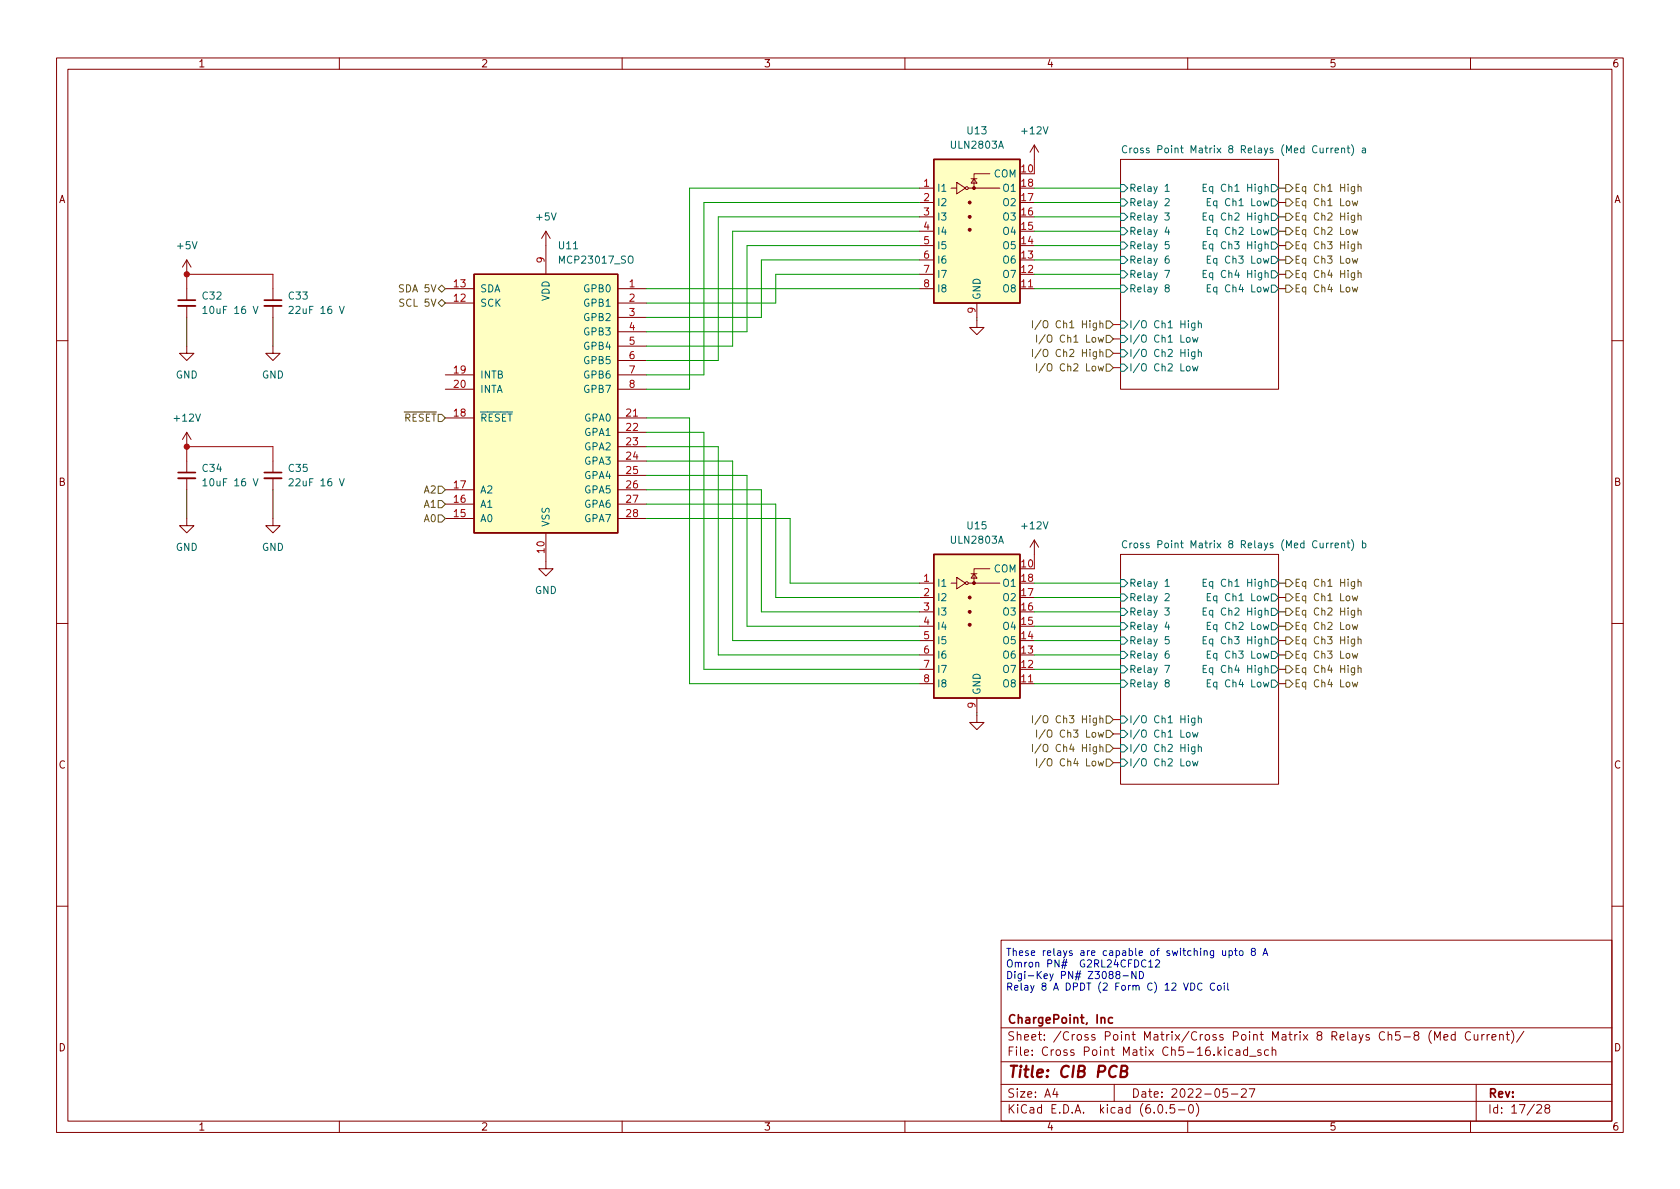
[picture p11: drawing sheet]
<svg xmlns="http://www.w3.org/2000/svg" width="297mm" height="210mm" viewBox="0 0 297 210" stroke-linecap="round" stroke-linejoin="round" font-family="sans-serif">
<g fill="none" stroke="#840000" stroke-width=".18">
<path d="M10 10.2h277v190.1h-277zM12 12.2h273v186.1h-273zM60 10.2v2M110 10.2v2M160 10.2v2M210 10.2v2M260 10.2v2M162.6 33.3h2.5M162.6 35.8h2.5M162.6 38.3h2.5M168.1 33.3h1.1M169.2 32.3l1.5 1-1.5 1z"/>
<path d="M171.2 33.3h5.6M171.7 31.6h1M172.2 31.6l.5 .8h-1zM175 30.7h-2.8v2.6M182.9 25.6v2.6M182.9 25.6l-.8 1.3M182.9 25.6l.7 1.3M198.1 28.2h28v40.6h-28zM33 46v2.5M33 51v2.1M33 54.1v2M33 46l-.7 1.2"/>
<path d="M33 46l.8 1.2M48.3 51v2.1M48.3 54.1v2M78.7 51h5.1M78.7 53.6h5.1M96.5 40.9l-.7 1.3M96.5 40.9v7.6M96.5 40.9l.8 1.3M109.2 51h5.1M109.2 53.6h5.1M109.2 56.1h5.1M109.2 58.7h5.1"/>
<path d="M162.6 51h2.5M162.6 40.9h2.5M162.6 43.4h2.5M162.6 46h2.5M162.6 48.5h2.5M172.7 56.6v1.3h1.3l-1.3 1.3-1.3-1.3h1.3M172.7 53.6v2.5M180.3 51h2.6M10 60.2h2M33 61.2v1.3h1.3l-1.3 1.2-1.3-1.2h1.3M33 76.4v2.6M33 76.4l-.7 1.3"/>
<path d="M33 76.4l.8 1.3M48.3 61.2v1.3h1.2l-1.2 1.2-1.3-1.2h1.3M78.7 73.9h5.1M78.7 66.3h5.1M78.7 68.8h5.1M109.2 73.9h5.1M109.2 66.3h5.1M109.2 68.8h5.1M109.2 76.4h5.1M109.2 79h5.1M109.2 61.2h5.1M109.2 63.7h5.1"/>
<path d="M285 60.2h2M33 91.7v1.3h1.3l-1.3 1.2-1.3-1.2h1.3M33 81.5v2.1M33 84.6v2M48.3 91.7v1.3h1.2l-1.2 1.2-1.3-1.2h1.3M48.3 81.5v2.1M48.3 84.6v2M78.7 91.7h5.1M78.7 89.1h5.1M78.7 86.6h5.1M96.5 94.2v6.4h1.3l-1.3 1.2-1.3-1.2h1.3M109.2 91.7h5.1"/>
<path d="M109.2 89.1h5.1M109.2 86.6h5.1M109.2 81.5h5.1M109.2 84.1h5.1M182.9 95.5l-.8 1.3M182.9 95.5v2.5M182.9 95.5l.7 1.3M198.1 98h28v40.7h-28zM10 110.2h2M162.6 103.1h2.5M162.6 105.7h2.5M162.6 108.2h2.5"/>
<path d="M162.6 110.7h2.5M162.6 113.3h2.5M162.6 115.8h2.5M162.6 118.4h2.5M168.1 103.1h1.1M169.2 102.1l1.5 1-1.5 1zM171.2 103.1h5.6M171.7 101.5h1M172.2 101.5l.5 .7h-1zM175 100.6h-2.8v2.5M285 110.2h2M162.6 120.9h2.5"/>
<path d="M172.7 126.5v1.3h1.3l-1.3 1.2-1.3-1.2h1.3M172.7 123.4v2.6M180.3 120.9h2.6M10 160.2h2M177 166.3h108v32h-108zM285 160.2h2M60 198.3v2M110 198.3v2M160 198.3v2M177 194.8h108M177 191.8h108M177 187.8h108"/>
<path d="M177 181.8h108M186.5 192.5l-.4 1h1M186.9 193v1M197 191.8v3M204.9 195.4l.2-.1a.81 .81 0 0 1 .6 .7 .81 .81 0 0 1-.3 .8h-.2a.81 .81 0 0 1-.6-.6 .81 .81 0 0 1 .3-.8zM206.2 196.7v.1M207.6 195.3h-.7v.7l.2-.1 .5 .1 .1 .2-.1 .5-.2 .1-.5-.1M208.4 196.3h1.1M210 198.3v2M210.4 195.4l.1-.1a.81 .81 0 0 1 .6 .7 .81 .81 0 0 1-.3 .8h-.2a.81 .81 0 0 1-.5-.6 .81 .81 0 0 1 .3-.8zM211.5 195.1a1.72 1.72 0 0 1 0 2.3M217 192.5h-.7l-.1 .7 .2-.1 .5 .1 .2 .2-.1 .5-.2 .1-.6-.1"/>
<path d="M217.7 193.5h1.2M217.9 185.7l-.4-.1-.3 .3v.4l.2 .3h.5M218.6 185.7h.5l.1 .9M219.2 186l-.5 .1a.29 .29 0 0 0-.2 .2 .29 .29 0 0 0 .2 .3h.5M219.5 192.7l.6-.2 .2 .2 .1 .3-1 1h1M220.6 185.7l-.5-.1-.2 .3v.4l.1 .3h.6M220.6 185.1v1.5M220.9 192.5h1l-.7 1.5M220.9 186.8h1.2M222.9 185.7l-.3-.1-.2 .2v.3l.5 .1v.4h-.5M224.3 185.7l-.4-.1-.3 .3v.4l.1 .3h.6M224.9 185.8l.2-.2 .4 .1 .1 .9"/>
<path d="M224.9 185.1v1.5M250.3 183.1l-.3-.3 .1-.2 .2-.2 .4 .1 .2 .2-.1 .2-.7 .2-.1 .3v.2l.3 .3h.4l.2-.3v-.2l-.3-.3M253.1 182.2a1.72 1.72 0 0 0 0 2.3M253.6 183.9v-1.5l.5 1.1 .6-1.1v1.5M255.3 183.4l.7-.1-.1-.3-.4-.1-.2 .2 .1 .8h.5M257.3 183l-.4-.1-.3 .3v.4l.1 .3h.6M257.3 182.4v1.5M260 198.3v2M260 182.6a.6 .6 0 0 0-.7 0 .6 .6 0 0 0-.2 .7 .56 .56 0 0 0 .3 .6 .56 .56 0 0 0 .6-.1M260.6 182.9l.1 1h.4l.2-.1M261 191.8v6.5M261.3 182.9v1"/>
<path d="M262 182.9v1M262.4 182.9l-.2 .1-.2 .2M262.9 182.9v1M263.4 182.9l-.3 .1-.2 .2M263.8 183.4l.7-.1-.1-.3-.4-.1-.2 .2 .1 .8h.5M265.2 183.1l.2-.2 .3 .1 .1 .9M265.2 182.9v1M266.3 182.9h.6M266.5 182.4v1.3l.4 .2M267.2 182.2a1.72 1.72 0 0 1 0 2.3M269.4 182.4l-1.2 1.9M271.7 195.5l.6-.2 .2 .2 .1 .3-.9 1h.9"/>
<path d="M273.4 196l-.3-.3 .1-.2 .2-.2 .5 .1 .1 .2-.1 .2-.6 .2-.2 .3 .1 .4 .2 .1h.5l.1-.3-.1-.4-.2-.1"/>
<circle cx="170.9" cy="33.3" r=".25"/>
<circle cx="170.9" cy="103.1" r=".25"/>
</g>
<path d="M198.2 189.4l.9-.1a.46 .46 0 0 0 .2-.4 .46 .46 0 0 0-.3-.4h-.7l-.2 2h.7a.53 .53 0 0 0 .5-.5 .53 .53 0 0 0-.4-.6" fill="none" stroke="#840000" stroke-width=".4"/>
<path d="M31.5 53.1h3M46.7 53.1h3.1M31.5 83.6h3M46.7 83.6h3.1M194.7 180.1l.2-.2 .4 .1v.9M196.7 180l-.4-.1-.3 .3v.4l.1 .3h.6" fill="none" stroke="#840000" stroke-width=".3"/>
<g fill="#fff" stroke="#fff" stroke-width=".18">
<path d="M198.1 98h28v40.7h-28z"/>
<path d="M198.1 28.2h28v40.6h-28z"/>
</g>
<g fill="none" stroke="#006464" stroke-width=".18">
<path d="M198.1 32.6h.7l.6 .7-.6 .6h-.7zM198.1 35.2h.7l.6 .6-.6 .6h-.7zM198.1 37.7h.7l.6 .6-.6 .7h-.7zM199.2 25.9a.6 .6 0 0 0-.8 .4 .6 .6 0 0 0 .6 .7l.2-.1M199.8 26.2v.8M200.1 26.2l-.3 .2M200.6 26.3l.1-.1 .4 .1 .1 .5-.2 .2h-.3l-.1-.1zM205.9 37.7h.8l-.4 .4 .4 .2v.5l-.2 .1-.6-.1M206 32.9l.4-.3v1.2M206 35.2l.5-.1 .2 .4-.8 .9h.8M206 33.8h.7M212.7 33.2h.5"/>
<path d="M212.7 38.3h.5M213.3 32.6h-.6v1.2h.6M213.3 37.7h-.6v1.2h.6M213.5 35.7h.4M214.1 35.1h-.6v1.3h.6M224.8 32.6h.6l.7 .7-.7 .6h-.6zM224.8 35.2h.6l.7 .6-.7 .6h-.6zM224.8 37.7h.6l.7 .6-.7 .7h-.6zM237.2 26.3l.2-.1h.3l.1 .8M237.2 26.2v.8M238.2 26.2h.5M238.4 25.8v1l.3 .2"/>
<path d="M239 25.6a1.46 1.46 0 0 1 0 1.9M240.9 26.2h.5v.8M241.4 26.5h-.4l-.2 .2 .2 .3h.4M35.9 54.5l.3-.3v1.2M35.9 55.4h.7M44.8 54.2l.4 1.2 .4-1.2M51.1 54.3l.5-.1 .2 .3-.7 .9h.7M60 54.2l.4 1.2 .5-1.2M198.1 42.8h.7l.6 .6-.6 .7h-.7zM198.1 56.8h.7l.6 .6-.6 .6h-.7zM198.1 59.3h.7l.6 .6-.6 .7h-.7zM198.1 45.3h.7l.6 .7-.6 .6h-.7z"/>
<path d="M198.1 40.3h.7l.6 .6-.6 .6h-.7zM198.1 50.4h.7l.6 .6-.6 .7h-.7zM198.1 47.9h.7l.6 .6-.6 .6h-.7zM205.9 47.8h.9l-.6 1.3M206.2 50.9l-.2-.2 .1-.2 .1-.1h.4l.1 .2v.2l-.6 .2-.1 .1v.3l.2 .2h.4l.1-.2v-.3l-.2-.2M206.3 40.1l-.3 .9h.8M206.6 45.3h-.4a.86 .86 0 0 0 0 1.2l.5-.1v-.4l-.2-.2h-.3l-.2 .2M206.6 40.6v.9M206.7 42.7h-.6l-.1 .6 .2-.1 .4 .1 .1 .2v.4l-.2 .1-.5-.1M209.9 59.7h.3l.2 .2v.4l-.2 .2h-.3l-.1-.2zM210.8 59.7l.3 .8 .2-.6 .3 .6 .2-.8M211.3 57.1v1.1l-.3 .2-.3-.1"/>
<path d="M211.3 57.2l-.4-.1-.2 .3 .1 .5h.5M211.9 57.2l.2-.1 .3 .1v.8M211.9 56.7v1.3M212.7 48.4h.5M212.7 43.3h.5M213.3 47.8h-.6v1.3h.6M213.3 42.7h-.6v1.3h.6M213.5 40.8h.4M213.5 51h.4M213.5 45.9h.4M214.1 40.2h-.6v1.3h.6M214.1 50.4h-.6v1.2h.6"/>
<path d="M214.1 45.3h-.6v1.2h.6M224.8 40.3h.6l.7 .6-.7 .6h-.6zM224.8 50.4h.6l.7 .6-.7 .7h-.6zM224.8 47.9h.6l.7 .6-.7 .6h-.6zM224.8 42.8h.6l.7 .6-.7 .7h-.6zM224.8 45.3h.6l.7 .7-.7 .6h-.6zM198.1 61.8h.7l.6 .7-.6 .6h-.7zM198.1 64.4h.7l.6 .6-.6 .7h-.7zM209.9 64.8l.3-.1 .2 .3v.4l-.2 .2-.3-.1-.1-.1zM210.8 64.7l.3 .9 .2-.6 .3 .6 .2-.9M211.3 62.2v1l-.3 .3-.3-.1M211.3 62.3l-.4-.1-.2 .2 .1 .6h.5"/>
<path d="M211.9 62.3l.2-.1 .3 .1v.8M211.9 61.8v1.3M35.9 85l.3-.4v1.3M35.9 85.9h.7M44.8 84.6l.4 1.3 .4-1.3M51.1 84.8l.5-.2 .2 .4-.7 .9h.7M60 84.6l.4 1.3 .5-1.3M199.2 95.7a.6 .6 0 0 0-.8 .5 .6 .6 0 0 0 .6 .7l.2-.1M199.8 96v.9M200.1 96l-.3 .3M200.6 96.2l.1-.2 .4 .2 .1 .4-.2 .2-.3 .1-.1-.1zM237.2 96.2l.2-.2 .3 .1 .1 .8"/>
<path d="M237.2 96v.9M238.2 96h.5M238.4 95.6v1.1l.3 .2M239 95.4a1.46 1.46 0 0 1 0 2M240.9 96.1l.4-.1 .2 .3-.1 .5h-.5M240.9 95.6v1.3M198.1 112.6h.7l.6 .7-.6 .6h-.7zM198.1 102.5h.7l.6 .6-.6 .7h-.7zM198.1 105h.7l.6 .7-.6 .6h-.7zM198.1 115.2h.7l.6 .6-.6 .7h-.7zM198.1 107.6h.7l.6 .6-.6 .6h-.7zM198.1 110.1h.7l.6 .6-.6 .7h-.7z"/>
<path d="M198.1 117.7h.7l.6 .7-.6 .6h-.7zM205.9 107.5h.8l-.4 .5 .4 .1v.6l-.2 .1-.6-.1M205.9 117.7h.9l-.6 1.2M206 102.8l.4-.4v1.3M206 105.1l.5-.1 .2 .3-.8 .9h.8M206 103.7h.7M206.3 110l-.3 .9h.8M206.6 115.1l-.4 .1a.86 .86 0 0 0 0 1.2l.5-.1v-.5l-.2-.2h-.3l-.2 .2M206.6 110.5v.8M206.7 112.6h-.6l-.1 .6 .2-.1h.4l.1 .2v.4l-.2 .2-.5-.2M212.7 103h.5M212.7 108.1h.5"/>
<path d="M212.7 118.3h.5M212.7 113.2h.5M213.3 102.4h-.6v1.3h.6M213.3 107.5h-.6v1.3h.6M213.3 117.7h-.6v1.2h.6M213.3 112.6h-.6v1.3h.6M213.5 105.6h.4M213.5 110.6h.4M213.5 115.7h.4M214.1 105h-.6v1.2h.6M214.1 110h-.6v1.3h.6M214.1 115.1h-.6v1.3h.6"/>
<path d="M224.8 102.5h.6l.7 .6-.7 .7h-.6zM224.8 105h.6l.7 .7-.7 .6h-.6zM224.8 110.1h.6l.7 .6-.7 .7h-.6zM224.8 107.6h.6l.7 .6-.7 .6h-.6zM224.8 117.7h.6l.7 .7-.7 .6h-.6zM224.8 112.6h.6l.7 .7-.7 .6h-.6zM224.8 115.2h.6l.7 .6-.7 .7h-.6zM198.1 131.7h.7l.6 .6-.6 .7h-.7zM198.1 134.2h.7l.6 .7-.6 .6h-.7zM198.1 126.6h.7l.6 .6-.6 .7h-.7zM198.1 129.2h.7l.6 .6-.6 .6h-.7zM198.1 120.3h.7l.6 .6-.6 .6h-.7z"/>
<path d="M206.2 120.7l-.2-.2 .1-.2 .1-.1 .4 .1 .1 .1v.2l-.6 .2-.1 .2v.2l.2 .3 .4-.1 .1-.2v-.2l-.2-.3M209.9 134.7l.3-.1 .2 .2v.4l-.2 .2h-.3l-.1-.2zM209.9 129.6l.3-.1 .2 .3v.3l-.2 .3-.3-.1-.1-.2zM210.8 134.6l.3 .8 .2-.6 .3 .6 .2-.8M210.8 129.5l.3 .9 .2-.6 .3 .6 .2-.9M211.3 132.1v1l-.3 .2h-.3M211.3 132.1h-.4l-.2 .2 .1 .5h.5M211.3 127v1l-.3 .2h-.3M211.3 127h-.4l-.2 .2 .1 .6h.5M211.9 132.2l.2-.1h.3v.8M211.9 127.1l.2-.1h.3v.8M211.9 126.6v1.2"/>
<path d="M211.9 131.6v1.3M213.5 120.8h.4M214.1 120.2h-.6v1.3h.6M224.8 120.3h.6l.7 .6-.7 .6h-.6z"/>
</g>
<g fill="#ffffc2" stroke="#ffffc2" stroke-width=".18">
<path d="M165.1 98h15.2v25.4h-15.2z"/>
<path d="M83.8 48.5h25.4v45.7h-25.4z"/>
<path d="M165.1 28.2h15.2v25.4h-15.2z"/>
</g>
<path d="M165.1 28.2h15.2v25.4h-15.2zM83.8 48.5h25.4v45.7h-25.4zM165.1 98h15.2v25.4h-15.2z" fill="none" stroke="#840000" stroke-width=".25"/>
<g fill="#840000" stroke="#840000" stroke-width=".18">
<circle cx="171.4" cy="110.5" r=".25"/>
<circle cx="171.4" cy="108.2" r=".25"/>
<circle cx="171.4" cy="105.7" r=".25"/>
<circle cx="172.2" cy="103.1" r=".25"/>
<circle cx="171.4" cy="40.6" r=".25"/>
<circle cx="171.4" cy="38.3" r=".25"/>
<circle cx="171.4" cy="35.8" r=".25"/>
<circle cx="172.2" cy="33.3" r=".25"/>
</g>
<path d="M31.5 54.1h3M46.7 54.1h3.1M31.5 84.6h3M46.7 84.6h3.1" fill="none" stroke="#840000" stroke-width=".33"/>
<g fill="none" stroke="#725600" stroke-width=".18">
<path d="M227.3 32.6h.7l.6 .7-.6 .6h-.7zM227.3 37.7h.7l.6 .6-.6 .7h-.7zM227.3 35.2h.7l.6 .6-.6 .6h-.7zM239.1 35.5l.2 .9 .3-.6 .2 .6 .3-.9M239.5 33v1l-.2 .3-.3-.1M239.5 33.1l-.4-.1-.2 .2 .1 .6h.5M239.5 38.1v1l-.2 .2h-.3M239.5 38.1h-.4l-.2 .2 .1 .6h.5M240.1 33.1l.2-.1 .3 .1 .1 .7M240.1 38.2l.2-.1h.3l.1 .8M240.1 32.6v1.2M240.1 37.7v1.2"/>
<path d="M77.5 51l.6-.6 .6 .6-.6 .7zM77.5 53.6l.6-.6 .6 .6-.6 .6zM182.6 56.7v1.3M183.3 59.2v1.3M184.1 56.6l-1.1 1.7M184.8 59.2l-1.1 1.6M195.6 59.3h.6l.6 .6-.6 .7h-.6zM195.6 56.8h.6l.6 .6-.6 .6h-.6zM227.3 45.3h.7l.6 .7-.6 .6h-.7zM227.3 50.4h.7l.6 .6-.6 .7h-.7zM227.3 40.3h.7l.6 .6-.6 .6h-.7zM227.3 42.8h.7l.6 .6-.6 .7h-.7z"/>
<path d="M227.3 47.9h.7l.6 .6-.6 .6h-.7zM239.1 45.7l.2 .8 .3-.6 .2 .6 .3-.8M239.1 50.8l.2 .8 .3-.6 .2 .6 .3-.8M239.1 40.6l.2 .9 .3-.6 .2 .6 .3-.9M239.5 43.2v1l-.2 .2h-.3M239.5 43.2h-.4l-.2 .2 .1 .5h.5M239.5 48.2v1.1l-.2 .2-.3-.1M239.5 48.3l-.4-.1-.2 .3 .1 .5h.5M240.1 43.3l.2-.1h.3l.1 .8M240.1 48.4l.2-.2 .3 .1 .1 .8M240.1 42.7v1.3M240.1 47.8v1.3"/>
<path d="M77.5 73.3h.6l.6 .6-.6 .6h-.6zM182.6 61.8v1.3M183.3 64.3v1.3M184.1 61.7l-1.1 1.7M184.8 64.3l-1.1 1.6M195.6 61.8h.6l.6 .7-.6 .6h-.6zM195.6 64.4h.6l.6 .6-.6 .7h-.6zM77.5 91.1h.6l.6 .6-.6 .6h-.6zM77.5 86h.6l.6 .6-.6 .6h-.6zM77.5 88.5h.6l.6 .6-.6 .7h-.6zM227.3 110.1h.7l.6 .6-.6 .7h-.7zM227.3 115.2h.7l.6 .6-.6 .7h-.7z"/>
<path d="M227.3 105h.7l.6 .7-.6 .6h-.7zM227.3 107.6h.7l.6 .6-.6 .6h-.7zM227.3 102.5h.7l.6 .6-.6 .7h-.7zM227.3 117.7h.7l.6 .7-.6 .6h-.7zM227.3 112.6h.7l.6 .7-.6 .6h-.7zM239.1 110.5l.2 .8 .3-.6 .2 .6 .3-.8M239.1 115.5l.2 .9 .3-.6 .2 .6 .3-.9M239.1 105.4l.2 .8 .3-.6 .2 .6 .3-.8M239.5 107.9v1.1l-.2 .2-.3-.1M239.5 108l-.4-.1-.2 .3 .1 .5h.5M239.5 102.8v1.1l-.2 .2h-.3M239.5 102.9l-.4-.1-.2 .3 .1 .5h.5"/>
<path d="M239.5 118.1v1l-.2 .3-.3-.1M239.5 118.1h-.4l-.2 .2 .1 .6h.5M239.5 113v1l-.2 .3-.3-.1M239.5 113.1l-.4-.1-.2 .2 .1 .6h.5M240.1 108l.2-.1 .3 .1 .1 .8M240.1 103l.2-.2 .3 .1 .1 .8M240.1 118.2l.2-.1h.3l.1 .8M240.1 113.1l.2-.1 .3 .1 .1 .8M240.1 102.4v1.3M240.1 107.5v1.3M240.1 112.6v1.3M240.1 117.7v1.2"/>
<path d="M182.6 126.6v1.2M182.6 131.6v1.3M183.3 129.1v1.3M183.3 134.2v1.2M184.1 126.5l-1.1 1.6M184.1 131.6l-1.1 1.6M184.8 129l-1.1 1.7M184.8 134.1l-1.1 1.6M195.6 129.2h.6l.6 .6-.6 .6h-.6zM195.6 126.6h.6l.6 .6-.6 .7h-.6zM195.6 131.7h.6l.6 .6-.6 .7h-.6zM195.6 134.2h.6l.6 .7-.6 .6h-.6z"/>
<path d="M227.3 120.3h.7l.6 .6-.6 .6h-.7zM239.1 120.6l.2 .9 .3-.6 .2 .6 .3-.9"/>
</g>
<g fill="none" stroke="#0000c2" stroke-width=".18">
<path d="M197.5 172.3l-.2-.2v-.2l.2-.1h.4l.1 .2v.2l-.6 .2-.1 .2v.2l.2 .3h.3l.2-.3v-.4l-.2-.1M198.6 172.6h.9M200.9 171.8v1.3l-.8-1.3v1.3M201.5 171.8a.64 .64 0 0 1 .7 .6 .64 .64 0 0 1-.7 .7zM202.6 169.9a.6 .6 0 0 0-.8 .4 .6 .6 0 0 0 .6 .7l.2-.1M203.1 170.1l.4-.4v1.3M203.1 171h.7M204.3 169.9l.5-.2 .2 .4-.8 .9h.8M210.5 173.8a.64 .64 0 0 1 .8 .7 .64 .64 0 0 1-.8 .6zM212.5 173.9a.6 .6 0 0 0-.8 .5 .6 .6 0 0 0 .6 .7l.2-.1M214.8 173.9a.6 .6 0 0 0-.9 .5 .6 .6 0 0 0 .6 .7l.3-.1M215.4 174.3h.3l.2 .2v.4l-.2 .2-.3-.1-.1-.1z"/>
<path d="M216.2 168.1v.8l.3 .1 .2-.2M216.5 173.8v.1M216.5 174.3v.8M216.7 168.1v.9M217.1 173.8v1.1l.1 .2M217.3 168.2l.4-.1 .2 .3-.1 .5h-.5M217.3 168.1v1.3M218.3 168.1h.5M218.5 167.7v1.1l.3 .2M219.2 168.2l.3-.1 .3 .3v.3l-.3 .3-.3-.1-.1-.2zM221.5 168.2l-.3-.2 .1-.2 .2-.1 .3 .1 .2 .1-.1 .2-.5 .2-.2 .2 .1 .3 .2 .2h.2l.3-.3v-.2l-.3-.3M223.3 169l.4-1.3 .4 1.3"/>
<path d="M223.4 168.6h.6"/>
</g>
<g fill="none" stroke="#009600" stroke-width=".18">
<path d="M162.6 38.3h-35.6v25.4h-12.7M162.6 33.3h-40.7v35.5h-7.6M162.6 35.8h-38.1v30.5h-10.2M182.9 38.3h15.2M182.9 33.3h15.2M182.9 35.8h15.2M114.3 51h48.3M162.6 43.4h-30.5v15.3h-17.8M162.6 40.9h-33.1v20.3h-15.2M162.6 48.5h-25.4v5.1h-22.9M162.6 46h-28v10.1h-20.3M182.9 43.4h15.2"/>
<path d="M182.9 51h15.2M182.9 40.9h15.2M182.9 48.5h15.2M182.9 46h15.2M114.3 73.9h7.6v47h40.7M114.3 79h12.7v36.8h35.6M114.3 76.4h10.2v42h38.1M114.3 91.7h25.4v11.4h22.9M114.3 81.5h15.2v31.8h33.1M114.3 89.1h22.9v16.6h25.4M114.3 86.6h20.3v21.6h28M114.3 84.1h17.8v26.6h30.5"/>
<path d="M182.9 113.3h15.2M182.9 115.8h15.2M182.9 118.4h15.2M182.9 110.7h15.2M182.9 103.1h15.2M182.9 108.2h15.2M182.9 105.7h15.2M182.9 120.9h15.2"/>
</g>
<path d="M182.9 28.2v2.5M33 51v-2.5h15.3v2.5M196.8 57.4h1.3M196.8 59.9h1.3M196.8 65h1.3M196.8 62.5h1.3M33 81.5v-2.5h15.3v2.5M182.9 98v2.6M196.8 127.2h1.3M196.8 129.8h1.3M196.8 132.3h1.3M196.8 134.9h1.3" fill="none" stroke="#c20000" stroke-width=".18"/>
<g fill="none" stroke="#480000" stroke-width=".18">
<path d="M226.1 33.3h1.2M226.1 38.3h1.2M226.1 35.8h1.2M33 56.1v5.1M48.3 56.1v5.1M172.7 56.1v.5M226.1 40.9h1.2M226.1 43.4h1.2M226.1 51h1.2M226.1 46h1.2M226.1 48.5h1.2M33 86.6v5.1"/>
<path d="M48.3 86.6v5.1M226.1 110.7h1.2M226.1 115.8h1.2M226.1 113.3h1.2M226.1 118.4h1.2M226.1 108.2h1.2M226.1 103.1h1.2M226.1 105.7h1.2M172.7 126v.5M226.1 120.9h1.2"/>
</g>
<g fill="#c20000" stroke="#c20000" stroke-width=".18">
<circle cx="33" cy="79" r=".46"/>
<circle cx="33" cy="48.5" r=".46"/>
</g>
<text font-size="2.8" fill="#840000" x="178" y="190.6">Title: CIB PCB</text>
<g font-size="2.1" fill="#840000">
<text x="178" y="184">Sheet: /Cross Point Matrix/Cross Point Matrix 8 Relays Ch5-8 (Med Current)/</text>
<text x="178" y="181">ChargePoint, Inc</text>
<text x="178" y="186.7">File: Cross Point Matix Ch5-16.kicad_sch</text>
<text x="178" y="196.9">KiCad E.D.A. kicad (6.0.5-0)</text>
<text x="178" y="194.1">Size: A4</text>
<text x="200" y="194.1">Date: 2022-05-27</text>
<text x="263" y="194.1">Rev:</text>
<text x="263" y="196.9">Id: 17/28</text>
</g>
<g font-size="1.8" fill="#840000">
<text x="35" y="11.9">1</text>
<text x="85" y="11.9">2</text>
<text x="135" y="11.9">3</text>
<text x="185" y="11.9">4</text>
<text x="235" y="11.9">5</text>
<text x="285" y="11.9">6</text>
<text x="10.3" y="35.9">A</text>
<text x="285.3" y="35.9">A</text>
<text x="10.3" y="85.9">B</text>
<text x="285.3" y="85.9">B</text>
<text x="10.3" y="135.9">C</text>
<text x="285.3" y="135.9">C</text>
<text x="10.3" y="185.9">D</text>
<text x="285.3" y="185.9">D</text>
<text x="35" y="199.9">1</text>
<text x="85" y="199.9">2</text>
<text x="135" y="199.9">3</text>
<text x="185" y="199.9">4</text>
<text x="235" y="199.9">5</text>
<text x="285" y="199.9">6</text>
</g>
<g font-size="1.8" fill="#006464">
<text x="171.1" y="23.7">U13</text>
<text x="180.8" y="23.7">+12V</text>
<text x="168.3" y="26.3">ULN2803A</text>
<text x="201.5" y="27.1">Cross Point Matrix 8 Relays (Med Current) a</text>
<text x="165.6" y="33.9">I1</text>
<text x="175.7" y="31.4">COM</text>
<text x="177.5" y="33.9">O1</text>
<text x="199.6" y="33.9">Relay 1</text>
<text x="214.1" y="33.9">Eq Ch1 High</text>
<text x="94.9" y="39">+5V</text>
<text x="165.6" y="36.4">I2</text>
<text x="165.6" y="39">I3</text>
<text x="165.6" y="41.5">I4</text>
<text x="177.5" y="41.5">O4</text>
<text x="177.5" y="39">O3</text>
<text x="177.5" y="36.4">O2</text>
<text x="199.6" y="36.4">Relay 2</text>
<text x="199.6" y="39">Relay 3</text>
<text x="199.6" y="41.5">Relay 4</text>
<text x="214.1" y="39">Eq Ch2 High</text>
<text x="214.5" y="36.4">Eq Ch1 Low</text>
<text x="214.5" y="41.5">Eq Ch2 Low</text>
<text x="31.4" y="44.1">+5V</text>
<text x="98.9" y="44.1">U11</text>
<text x="99.2" y="46.6">MCP23017_SO</text>
<text x="165.6" y="44.1">I5</text>
<text x="165.6" y="46.6">I6</text>
<text x="177.5" y="46.6">O6</text>
<text x="177.5" y="44.1">O5</text>
<text x="199.6" y="44.1">Relay 5</text>
<text x="199.6" y="46.6">Relay 6</text>
<text x="214.1" y="44.1">Eq Ch3 High</text>
<text x="214.5" y="46.6">Eq Ch3 Low</text>
<text x="35.9" y="53">C32</text>
<text x="51.1" y="53">C33</text>
<text x="84.8" y="51.7">SDA</text>
<text x="97.2" y="53.3" transform="rotate(-90 97.2 53.3)">VDD</text>
<text x="103.4" y="51.7">GPB0</text>
<text x="165.6" y="49.1">I7</text>
<text x="165.6" y="51.7">I8</text>
<text x="173.4" y="53.1" transform="rotate(-90 173.4 53.1)">GND</text>
<text x="177.5" y="51.7">O8</text>
<text x="177.5" y="49.1">O7</text>
<text x="199.6" y="51.7">Relay 8</text>
<text x="199.6" y="49.1">Relay 7</text>
<text x="214.1" y="49.1">Eq Ch4 High</text>
<text x="214.5" y="51.7">Eq Ch4 Low</text>
<text x="36.6" y="55.5">10uF 16 V</text>
<text x="51.8" y="55.5">22uF 16 V</text>
<text x="84.8" y="54.2">SCK</text>
<text x="103.4" y="54.2">GPB1</text>
<text x="103.4" y="56.8">GPB2</text>
<text x="103.4" y="59.3">GPB3</text>
<text x="199.6" y="58">I/O Ch1 High</text>
<text x="103.4" y="61.8">GPB4</text>
<text x="103.4" y="64.4">GPB5</text>
<text x="199.6" y="63.1">I/O Ch2 High</text>
<text x="199.6" y="65.7">I/O Ch2 Low</text>
<text x="199.6" y="60.6">I/O Ch1 Low</text>
<text x="31.1" y="66.9">GND</text>
<text x="46.3" y="66.9">GND</text>
<text x="84.8" y="66.9">INTB</text>
<text x="84.8" y="69.5">INTA</text>
<text x="103.4" y="66.9">GPB6</text>
<text x="103.4" y="69.5">GPB7</text>
<text x="30.9" y="74.5">+12V</text>
<text x="84.8" y="74.5">~{RESET}</text>
<text x="103.4" y="74.5">GPA0</text>
<text x="103.4" y="77.1">GPA1</text>
<text x="35.9" y="83.4">C34</text>
<text x="51.1" y="83.4">C35</text>
<text x="103.4" y="79.6">GPA2</text>
<text x="103.4" y="82.2">GPA3</text>
<text x="36.6" y="86">10uF 16 V</text>
<text x="51.8" y="86">22uF 16 V</text>
<text x="84.8" y="89.8">A1</text>
<text x="84.8" y="87.2">A2</text>
<text x="103.4" y="84.7">GPA4</text>
<text x="103.4" y="87.2">GPA5</text>
<text x="103.4" y="89.8">GPA6</text>
<text x="84.8" y="92.3">A0</text>
<text x="97.2" y="93.2" transform="rotate(-90 97.2 93.2)">VSS</text>
<text x="103.4" y="92.3">GPA7</text>
<text x="171.1" y="93.6">U15</text>
<text x="180.8" y="93.6">+12V</text>
<text x="31.1" y="97.4">GND</text>
<text x="46.3" y="97.4">GND</text>
<text x="168.3" y="96.1">ULN2803A</text>
<text x="175.7" y="101.2">COM</text>
<text x="201.5" y="96.9">Cross Point Matrix 8 Relays (Med Current) b</text>
<text x="94.6" y="105">GND</text>
<text x="165.6" y="103.8">I1</text>
<text x="165.6" y="106.3">I2</text>
<text x="177.5" y="106.3">O2</text>
<text x="177.5" y="103.8">O1</text>
<text x="199.6" y="103.8">Relay 1</text>
<text x="199.6" y="106.3">Relay 2</text>
<text x="214.1" y="103.8">Eq Ch1 High</text>
<text x="214.5" y="106.3">Eq Ch1 Low</text>
<text x="165.6" y="108.8">I3</text>
<text x="165.6" y="111.4">I4</text>
<text x="165.6" y="113.9">I5</text>
<text x="177.5" y="113.9">O5</text>
<text x="177.5" y="111.4">O4</text>
<text x="177.5" y="108.8">O3</text>
<text x="199.6" y="113.9">Relay 5</text>
<text x="199.6" y="108.8">Relay 3</text>
<text x="199.6" y="111.4">Relay 4</text>
<text x="214.1" y="108.8">Eq Ch2 High</text>
<text x="214.1" y="113.9">Eq Ch3 High</text>
<text x="214.5" y="111.4">Eq Ch2 Low</text>
<text x="165.6" y="116.5">I6</text>
<text x="165.6" y="119">I7</text>
<text x="177.5" y="119">O7</text>
<text x="177.5" y="116.5">O6</text>
<text x="199.6" y="116.5">Relay 6</text>
<text x="199.6" y="119">Relay 7</text>
<text x="214.1" y="119">Eq Ch4 High</text>
<text x="214.5" y="116.5">Eq Ch3 Low</text>
<text x="165.6" y="121.5">I8</text>
<text x="173.4" y="122.9" transform="rotate(-90 173.4 122.9)">GND</text>
<text x="177.5" y="121.5">O8</text>
<text x="199.6" y="121.5">Relay 8</text>
<text x="214.5" y="121.5">Eq Ch4 Low</text>
<text x="199.6" y="127.9">I/O Ch1 High</text>
<text x="199.6" y="130.4">I/O Ch1 Low</text>
<text x="199.6" y="133">I/O Ch2 High</text>
<text x="199.6" y="135.5">I/O Ch2 Low</text>
</g>
<g font-size="1.8" fill="#a90000">
<text x="163.3" y="33">1</text>
<text x="163.3" y="35.6">2</text>
<text x="180.6" y="30.5">10</text>
<text x="180.6" y="35.6">17</text>
<text x="180.6" y="33">18</text>
<text x="163.3" y="38.1">3</text>
<text x="163.3" y="40.6">4</text>
<text x="180.6" y="40.6">15</text>
<text x="180.6" y="38.1">16</text>
<text x="96.3" y="46.5" transform="rotate(-90 96.3 46.5)">9</text>
<text x="163.3" y="43.2">5</text>
<text x="163.3" y="45.7">6</text>
<text x="180.6" y="45.7">13</text>
<text x="180.6" y="43.2">14</text>
<text x="80.3" y="53.3">12</text>
<text x="80.3" y="50.8">13</text>
<text x="111.3" y="50.8">1</text>
<text x="111.3" y="53.3">2</text>
<text x="163.3" y="48.3">7</text>
<text x="163.3" y="50.8">8</text>
<text x="180.6" y="50.8">11</text>
<text x="180.6" y="48.3">12</text>
<text x="111.3" y="55.9">3</text>
<text x="111.3" y="58.4">4</text>
<text x="172.5" y="55.4" transform="rotate(-90 172.5 55.4)">9</text>
<text x="111.3" y="61">5</text>
<text x="111.3" y="63.5">6</text>
<text x="80.3" y="66">19</text>
<text x="80.3" y="68.6">20</text>
<text x="111.3" y="66">7</text>
<text x="111.3" y="68.6">8</text>
<text x="80.3" y="73.7">18</text>
<text x="110.8" y="73.7">21</text>
<text x="110.8" y="76.2">22</text>
<text x="110.8" y="78.7">23</text>
<text x="110.8" y="81.3">24</text>
<text x="110.8" y="83.8">25</text>
<text x="80.3" y="88.9">16</text>
<text x="80.3" y="86.4">17</text>
<text x="110.8" y="86.4">26</text>
<text x="110.8" y="88.9">27</text>
<text x="80.3" y="91.4">15</text>
<text x="110.8" y="91.4">28</text>
<text x="96.3" y="97.8" transform="rotate(-90 96.3 97.8)">10</text>
<text x="180.6" y="100.3">10</text>
<text x="163.3" y="102.9">1</text>
<text x="163.3" y="105.4">2</text>
<text x="163.3" y="107.9">3</text>
<text x="180.6" y="107.9">16</text>
<text x="180.6" y="105.4">17</text>
<text x="180.6" y="102.9">18</text>
<text x="163.3" y="110.5">4</text>
<text x="163.3" y="113">5</text>
<text x="180.6" y="113">14</text>
<text x="180.6" y="110.5">15</text>
<text x="163.3" y="115.6">6</text>
<text x="163.3" y="118.1">7</text>
<text x="180.6" y="118.1">12</text>
<text x="180.6" y="115.6">13</text>
<text x="163.3" y="120.6">8</text>
<text x="172.5" y="125.2" transform="rotate(-90 172.5 125.2)">9</text>
<text x="180.6" y="120.6">11</text>
</g>
<g font-size="1.8" fill="#725600">
<text x="228.8" y="33.9">Eq Ch1 High</text>
<text x="228.8" y="41.5">Eq Ch2 Low</text>
<text x="228.8" y="39">Eq Ch2 High</text>
<text x="228.8" y="36.4">Eq Ch1 Low</text>
<text x="228.8" y="46.6">Eq Ch3 Low</text>
<text x="228.8" y="44.1">Eq Ch3 High</text>
<text x="70.9" y="51.7">SDA 5V</text>
<text x="228.8" y="51.7">Eq Ch4 Low</text>
<text x="228.8" y="49.1">Eq Ch4 High</text>
<text x="71.1" y="54.2">SCL 5V</text>
<text x="184.8" y="58">I/O Ch1 High</text>
<text x="184.8" y="63.1">I/O Ch2 High</text>
<text x="185.2" y="60.6">I/O Ch1 Low</text>
<text x="185.2" y="65.7">I/O Ch2 Low</text>
<text x="70" y="74.5">~{RESET}</text>
<text x="75" y="87.2">A2</text>
<text x="75" y="89.8">A1</text>
<text x="75" y="92.3">A0</text>
<text x="228.8" y="106.3">Eq Ch1 Low</text>
<text x="228.8" y="103.8">Eq Ch1 High</text>
<text x="228.8" y="111.4">Eq Ch2 Low</text>
<text x="228.8" y="108.8">Eq Ch2 High</text>
<text x="228.8" y="113.9">Eq Ch3 High</text>
<text x="228.8" y="116.5">Eq Ch3 Low</text>
<text x="228.8" y="119">Eq Ch4 High</text>
<text x="228.8" y="121.5">Eq Ch4 Low</text>
<text x="184.8" y="127.9">I/O Ch3 High</text>
<text x="185.2" y="130.4">I/O Ch3 Low</text>
<text x="184.8" y="133">I/O Ch4 High</text>
<text x="185.2" y="135.5">I/O Ch4 Low</text>
</g>
<g font-size="1.8" fill="#0000c2">
<text x="177.8" y="169">These relays are capable of switching upto 8 A</text>
<text x="177.8" y="171.1">Omron PN# G2RL24CFDC12</text>
<text x="177.8" y="173.1">Digi-Key PN# Z3088-ND</text>
<text x="177.8" y="175.2">Relay 8 A DPDT (2 Form C) 12 VDC Coil</text>
</g>
</svg>
